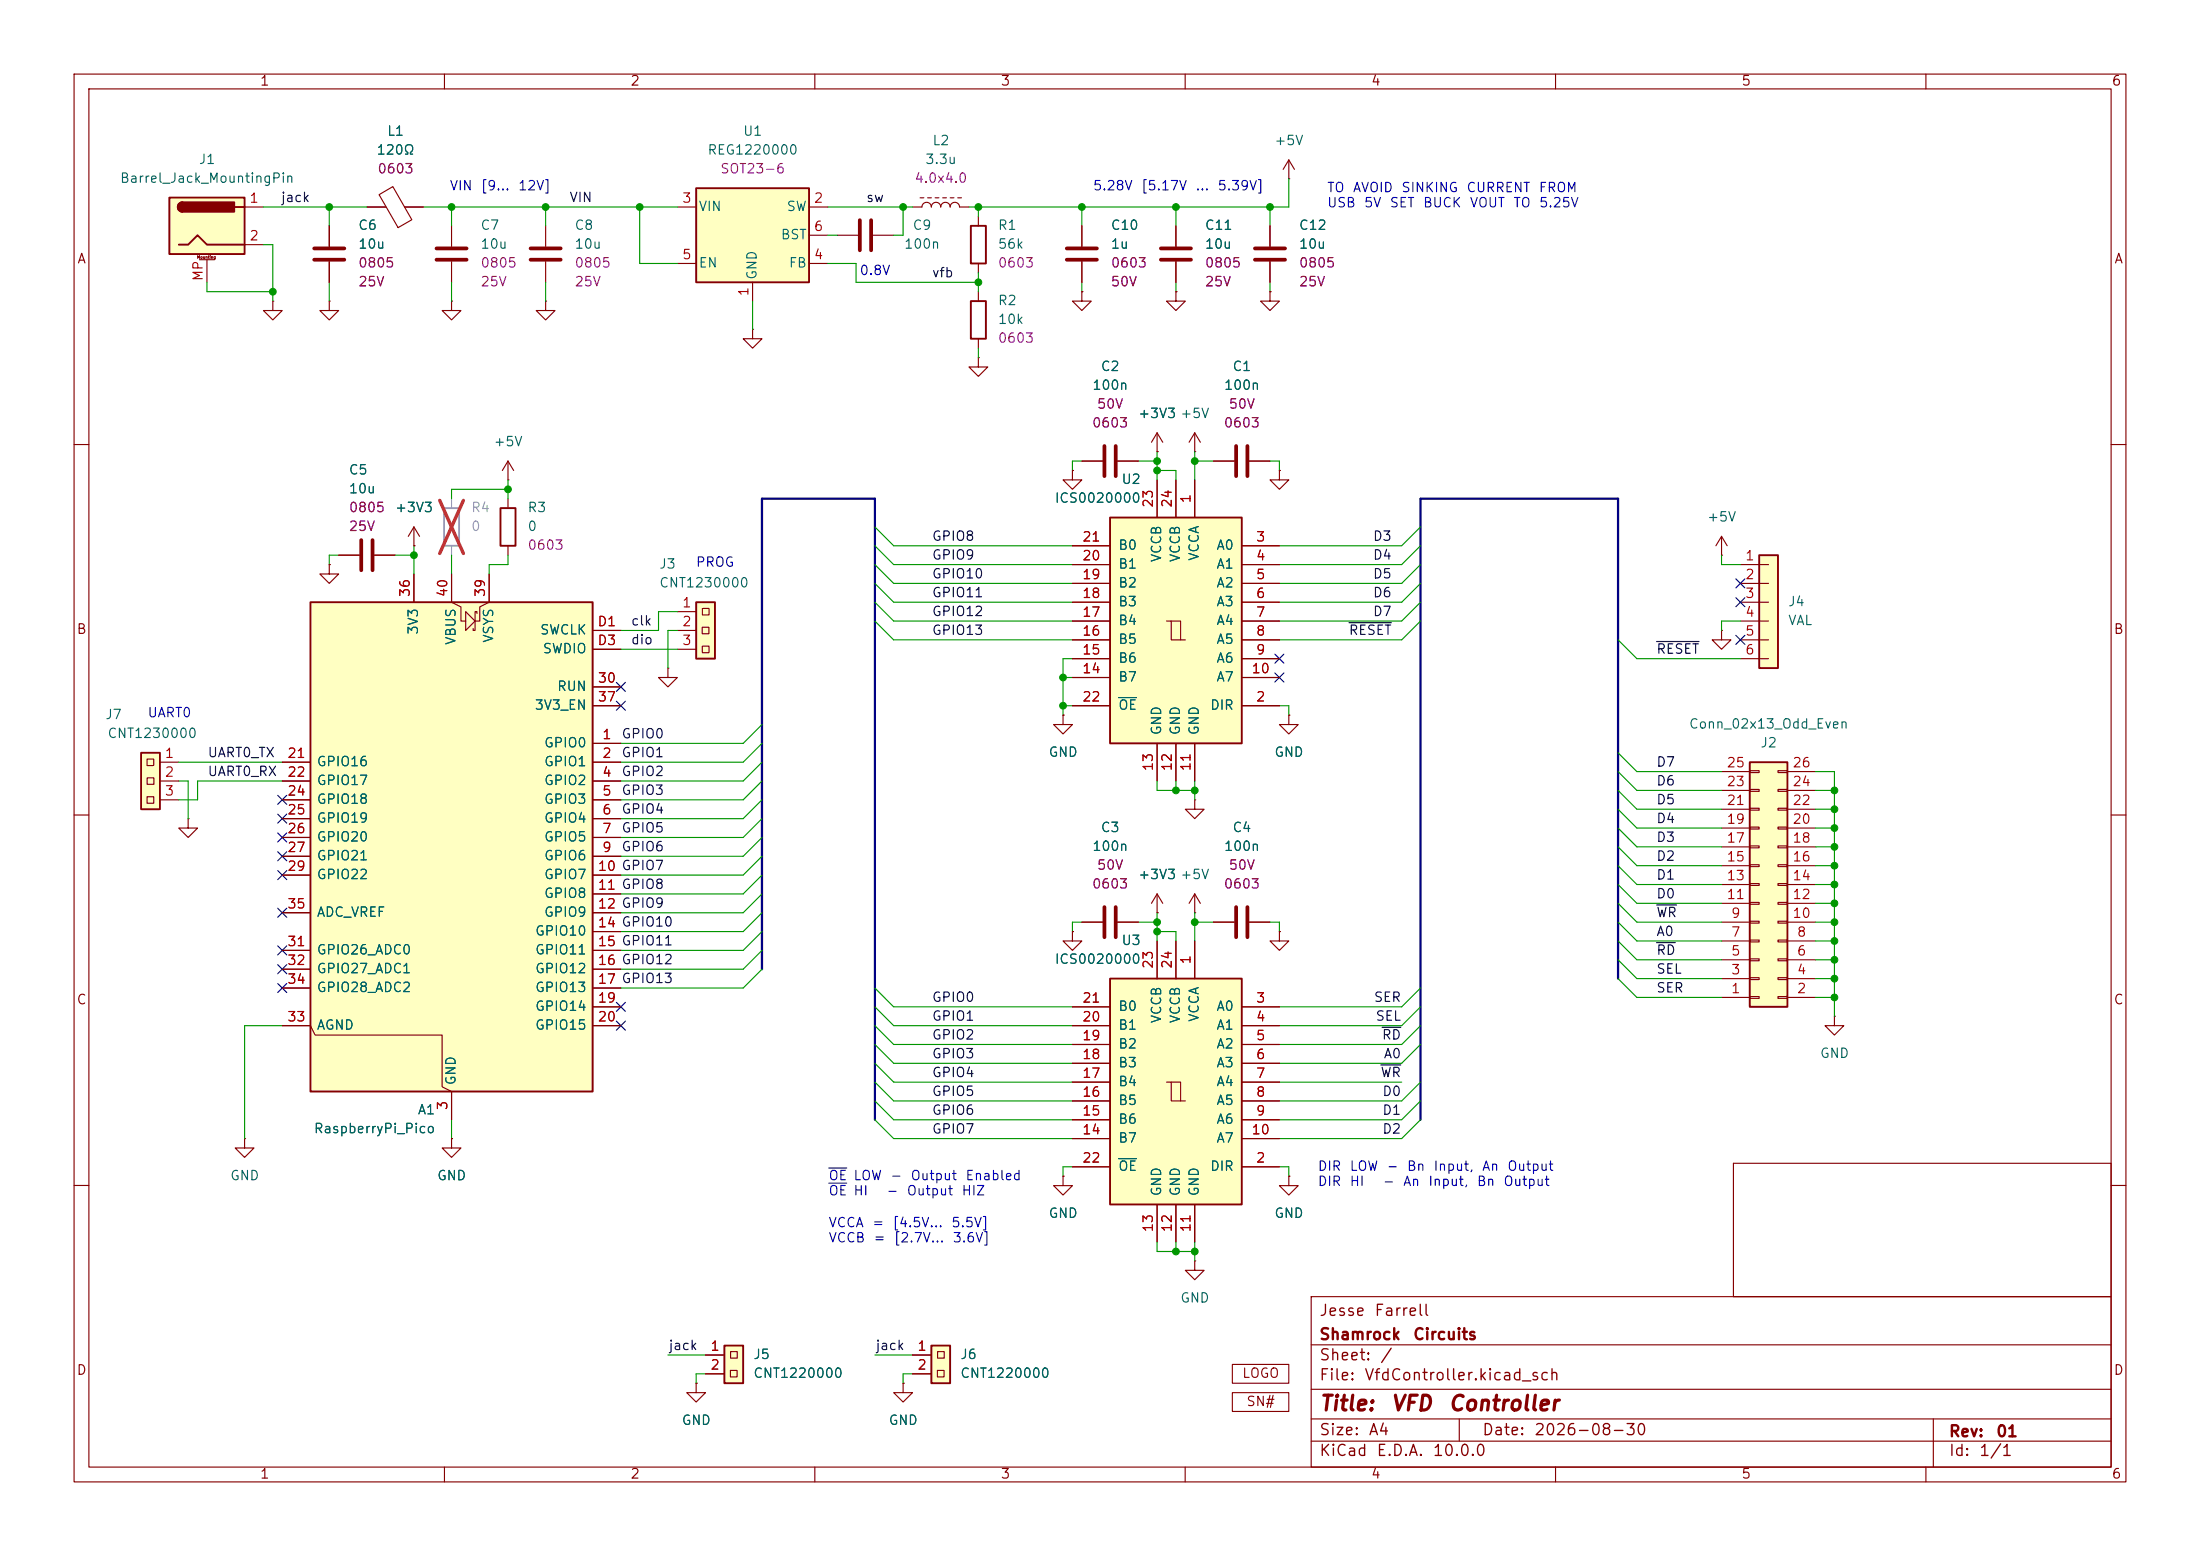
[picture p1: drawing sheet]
<svg xmlns="http://www.w3.org/2000/svg" width="297mm" height="210mm" viewBox="0 0 297 210" stroke-linecap="round" stroke-linejoin="round" font-family="sans-serif">
<g fill="none" stroke="#840000" stroke-width=".15">
<path d="M10 10h277v190h-277zM12 12h273v186h-273zM60 10v2M110 10v2M160 10v2M210 10v2M260 10v2M146 39.4v1.2h1.3l-1.3 1.3-1.2-1.3h1.2M146 39.4h.1M171.4 39.4v1.2h1.3l-1.3 1.3-1.2-1.3h1.2M171.4 39.4h.1M171.4 30.5v2.8"/>
<path d="M171.4 35.3v2.8M10 60h2M144.8 63.5v1.3h1.2l-1.2 1.2-1.3-1.2h1.3M144.8 63.5h.1M285 60h2M10 110h2M285 110h2M163.8 124.5h2.8M168.7 124.5h2.7M234 157h51v18h-51zM10 160h2M161.3 170.2v1.3h1.3l-1.3 1.2-1.3-1.2h1.3"/>
<path d="M161.3 170.2h.1M177 175h108v23h-108zM285 160h2M60 198v2M110 198v2M160 198v2M166.4 184.2h7.6v2.5h-7.6zM166.4 188h7.6v2.5h-7.6zM177 194.5h108M177 191.5h108M177 187.5h108M177 181.5h108"/>
<path d="M197 191.5v3M210 198v2M260 198v2M261 191.5v6.5"/>
</g>
<path d="M169.4 33.5h4.1M169.4 35.1h4.1M166.9 122.4v4.1M168.4 122.4v4.1" fill="none" stroke="#840000" stroke-width=".51"/>
<path d="M149.9 69.9h17.7v30.4h-17.7z" fill="#ffffc2"/>
<g fill="none" stroke="#840000" stroke-width=".15">
<path d="M158.7 39.4v1.2h1.3l-1.3 1.3-1.2-1.3h1.2M158.7 39.4h.1M36.8 40.6v1.3h1.3l-1.3 1.3-1.2-1.3h1.2M36.8 40.6h.1M144.8 73.7h5.1M144.8 76.2h5.1M144.8 78.7h5.1M156.2 64.8v5.1M158.7 64.8v5.1M161.3 64.8v5.1M167.6 73.7h5.1M167.6 76.2h5.1"/>
<path d="M167.6 78.7h5.1M172.7 63.5v1.3h1.3l-1.3 1.2-1.3-1.2h1.3M172.7 63.5h.1M232.4 74.9h.1M232.4 72.4l-.8 1.3M232.4 72.4l.8 1.3M232.4 72.4v2.5M143.5 96.5v1.3h1.3l-1.3 1.3-1.3-1.3h1.3M143.5 96.5h.1M144.8 95.3h5.1M144.8 81.3h5.1M144.8 83.8h5.1"/>
<path d="M144.8 86.4h5.1M144.8 88.9h5.1M144.8 91.4h5.1M157.5 83.8h.6v2.6h1.9M158.1 83.8h1.3v2.6M167.6 95.3h5.1M167.6 81.3h5.1M167.6 83.8h5.1M167.6 86.4h5.1M167.6 88.9h5.1M167.6 91.4h5.1M156.2 100.3v5.1"/>
<path d="M158.7 100.3v5.1M161.3 100.3v5.1"/>
</g>
<path d="M149.9 69.9h17.7v30.4h-17.7z" fill="none" stroke="#840000" stroke-width=".25"/>
<path d="M151 94.1h2.4" fill="none" stroke="#006464" stroke-width=".15"/>
<path d="M237.5 74.9h2.5v15.3h-2.5z" fill="#ffffc2"/>
<path d="M234.9 76.2h3.9M234.9 78.7h3.9M234.9 81.3h3.9M234.9 83.8h3.9M234.9 86.4h3.9M234.9 88.9h3.9M33 153.7v1.2h-1.3l1.3 1.3 1.3-1.3h-1.3M33 153.7h.1M61 153.7v1.2h-1.3l1.3 1.3 1.2-1.3h-1.2M61 153.7h.1" fill="none" stroke="#840000" stroke-width=".15"/>
<path d="M237.5 74.9h2.5v15.3h-2.5z" fill="none" stroke="#840000" stroke-width=".25"/>
<path d="M94 81.3h2.5v7.6h-2.5z" fill="#ffffc2"/>
<path d="M94 81.3h2.5v7.6h-2.5z" fill="none" stroke="#840000" stroke-width=".25"/>
<path d="M146 62.2h2.8M150.9 62.2h2.8M91.4 82.6h2.6M91.4 85.1h2.6M91.4 87.6h2.6M94.8 84.7h.9v.8h-.9zM94.8 87.2h.9v.9h-.9zM94.8 82.1h.9v.9h-.9z" fill="none" stroke="#840000" stroke-width=".15"/>
<path d="M149.1 60.2v4.1M150.6 60.2v4.1" fill="none" stroke="#840000" stroke-width=".51"/>
<path d="M149.9 132.1h17.7v30.5h-17.7z" fill="#ffffc2"/>
<g fill="none" stroke="#840000" stroke-width=".15">
<path d="M44.4 30.5v2.8M44.4 35.3v2.8M113 31.8h2.8M117.9 31.8h2.7M123.2 27.9h1.3a.64 .64 0 0 1 .6-.6 .64 .64 0 0 1 .6 .6 .64 .64 0 0 1 .7-.6 .64 .64 0 0 1 .6 .6 .64 .64 0 0 1 .6-.6 .64 .64 0 0 1 .7 .6 .64 .64 0 0 1 .6-.6 .64 .64 0 0 1 .6 .6h1.3M124.2 26.7h.5M125.2 26.7h.5M126.2 26.7h.6M127.3 26.7h.5M128.3 26.7h.5M129.3 26.7h.5M146 30.5v2.8"/>
<path d="M146 35.3v2.8M158.7 30.5v2.8M158.7 35.3v2.8M156.2 58.4v2.6M156.2 58.4l-.8 1.3M156.2 58.4l.8 1.3M45.7 74.9h2.8M50.5 74.9h2.8M55.9 73.7h.1M55.9 71.1l-.8 1.3M55.9 71.1l.7 1.3M55.9 71.1v2.6"/>
<path d="M156.2 61h.1M163.8 62.2h2.8M168.7 62.2h2.7M25.4 110.5v1.3h-1.3l1.3 1.2 1.3-1.2h-1.3M25.4 110.5h.1M144.8 125.7v1.3h1.2l-1.2 1.3-1.3-1.3h1.3M144.8 125.7h.1M144.8 135.9h5.1M144.8 138.4h5.1M156.2 127v5.1M158.7 127v5.1M161.3 127v5.1"/>
<path d="M167.6 135.9h5.1M167.6 138.4h5.1M144.8 157.5h5.1M144.8 141h5.1M144.8 143.5h5.1M144.8 146.1h5.1M144.8 148.6h5.1M144.8 151.1h5.1M144.8 153.7h5.1M157.5 146.1h.6v2.5h1.9M158.1 146.1h1.3v2.5M167.6 157.5h5.1"/>
<path d="M167.6 141h5.1M167.6 143.5h5.1M167.6 146.1h5.1M167.6 148.6h5.1M167.6 151.1h5.1M167.6 153.7h5.1M156.2 162.6v5M158.7 162.6v5M161.3 162.6v5"/>
</g>
<path d="M149.9 132.1h17.7v30.5h-17.7z" fill="none" stroke="#840000" stroke-width=".25"/>
<path d="M151 156.4h2.4" fill="none" stroke="#006464" stroke-width=".15"/>
<path d="M42.4 33.5h4.1M42.4 35.1h4.1M116.1 29.7v4.1M117.6 29.7v4.1M144 33.5h4.1M144 35.1h4.1M156.7 33.5h4.1M156.7 35.1h4.1M48.8 72.9v4.1M50.3 72.9v4.1M166.9 60.2v4.1M168.4 60.2v4.1" fill="none" stroke="#840000" stroke-width=".51"/>
<path d="M22.9 26.7h10.1v7.6h-10.1z" fill="#ffffc2"/>
<path d="M22.9 26.7h10.1v7.6h-10.1zM24.1 33h1.3l1.3-1.2 1.2 1.2h5.1M24.6 27.3a.64 .64 0 0 0-.6 .6 .64 .64 0 0 0 .6 .7M31.7 27.9h1.3" fill="none" stroke="#840000" stroke-width=".25"/>
<g fill="#840000" stroke="#840000" stroke-width=".25">
<path d="M24.2 27.5l.4-.2v1.3a.63 .63 0 0 1-.5-.4 .63 .63 0 0 1 .1-.7z"/>
<path d="M24.6 27.3h7v1.3h-7z"/>
</g>
<path d="M26.9 35.1h2.1M27.9 35.1v3M33 27.9h2.6M33 33h2.6M161.3 58.4l-.8 1.3M161.3 58.4l.8 1.3M161.3 58.4v2.6M161.3 61h.1" fill="none" stroke="#840000" stroke-width=".15"/>
<path d="M125.7 181.6h2.6v5.1h-2.6z" fill="#ffffc2"/>
<path d="M67.6 68.6h2v5.1h-2zM125.7 181.6h2.6v5.1h-2.6z" fill="none" stroke="#840000" stroke-width=".25"/>
<g fill="none" stroke="#840000" stroke-width=".15">
<path d="M61 30.5v2.8M61 35.3v2.8M73.7 30.5v2.8M73.7 35.3v2.8M44.4 40.6v1.3h1.3l-1.3 1.3-1.2-1.3h1.2M44.4 40.6h.1M61 40.6v1.3h1.2l-1.2 1.3-1.3-1.3h1.3M61 40.6h.1M73.7 40.6v1.3h1.2l-1.2 1.3-1.3-1.3h1.3M73.7 40.6h.1M68.6 67.3v1.3M68.6 73.7v1.2"/>
<path d="M90.2 90.2v1.2h-1.3l1.3 1.3 1.2-1.3h-1.2M90.2 90.2h.1M232.4 85.1v1.3h-1.3l1.3 1.2 1.3-1.2h-1.3M232.4 85.1h.1M123.2 182.9h2.5M123.2 185.4h2.5M126.5 185h.9v.8h-.9zM126.6 182.4h.9v.9h-.9z"/>
</g>
<path d="M58.9 33.5h4.1M58.9 35.1h4.1M71.6 33.5h4.1M71.6 35.1h4.1" fill="none" stroke="#840000" stroke-width=".51"/>
<path d="M59.9 68.6h2.1v5.1h-2.1z" fill="none" stroke="#a1a1a1" stroke-width=".25"/>
<path d="M61 67.3v1.3M61 73.7v1.2" fill="none" stroke="#a1a1a1" stroke-width=".15"/>
<path d="M59.4 67.5l3.2 7.2M62.6 67.5l-3.2 7.2" fill="none" stroke="#e12e31" stroke-width=".46"/>
<path d="M236.2 102.9h5.1v33h-5.1z" fill="#ffffc2"/>
<path d="M236.2 102.9h5.1v33h-5.1z" fill="none" stroke="#840000" stroke-width=".25"/>
<g fill="none" stroke="#840000" stroke-width=".15">
<path d="M49.5 27.9h2.6M51.2 26.3l1.8-1.1 2.6 4.5-1.9 1zM54.6 27.9h2.5M68.6 64.8h.1M68.6 62.2l-.8 1.3M68.6 62.2l.7 1.3M68.6 62.2v2.6M232.4 119.4h3.8M232.4 116.8h3.8M232.4 114.3h3.8M232.4 111.8h3.8M232.4 109.2h3.8"/>
<path d="M232.4 106.7h3.8M232.4 104.1h3.8M236.2 119.3h1.3v.2h-1.3zM236.2 116.7h1.3v.3h-1.3zM236.2 114.2h1.3v.2h-1.3zM236.2 111.6h1.3v.3h-1.3zM236.2 109.1h1.3v.2h-1.3zM236.2 106.6h1.3v.2h-1.3zM236.2 104h1.3v.3h-1.3zM240 119.3h1.3v.2h-1.3zM240 116.7h1.3v.3h-1.3zM240 114.2h1.3v.2h-1.3z"/>
<path d="M240 111.6h1.3v.3h-1.3zM240 109.1h1.3v.2h-1.3zM240 106.6h1.3v.2h-1.3zM240 104h1.3v.3h-1.3zM241.3 119.4h3.8M241.3 116.8h3.8M241.3 114.3h3.8M241.3 111.8h3.8M241.3 109.2h3.8M241.3 106.7h3.8M241.3 104.1h3.8M232.4 134.6h3.8"/>
<path d="M232.4 132.1h3.8M232.4 129.5h3.8M232.4 127h3.8M232.4 124.5h3.8M232.4 121.9h3.8M236.2 134.5h1.3v.2h-1.3zM236.2 132h1.3v.2h-1.3zM236.2 129.4h1.3v.3h-1.3zM236.2 126.9h1.3v.2h-1.3zM236.2 124.3h1.3v.3h-1.3zM236.2 121.8h1.3v.2h-1.3zM240 134.5h1.3v.2h-1.3z"/>
<path d="M240 132h1.3v.2h-1.3zM240 129.4h1.3v.3h-1.3zM240 126.9h1.3v.2h-1.3zM240 124.3h1.3v.3h-1.3zM240 121.8h1.3v.2h-1.3zM241.3 134.6h3.8M241.3 132.1h3.8M241.3 129.5h3.8M241.3 127h3.8M241.3 124.5h3.8M241.3 121.9h3.8M247.6 137.2v1.2h-1.2l1.2 1.3 1.3-1.3h-1.3"/>
<path d="M247.6 137.2h.1"/>
</g>
<path d="M94 25.4h15.2v12.7h-15.2z" fill="#ffffc2"/>
<path d="M94 25.4h15.2v12.7h-15.2z" fill="none" stroke="#840000" stroke-width=".25"/>
<path d="M91.4 27.9h2.6M91.4 35.6h2.6M101.6 38.1v2.5M109.2 27.9h2.6M109.2 35.6h2.6M109.2 31.8h2.6M44.4 76.2v1.3h1.3l-1.3 1.2-1.2-1.2h1.2M44.4 76.2h.1M94 186.7v1.3h1.2l-1.2 1.2-1.3-1.2h1.3M94 186.7h.1" fill="none" stroke="#840000" stroke-width=".15"/>
<path d="M41.9 81.3h38.1v66h-38.1z" fill="#ffffc2"/>
<path d="M41.9 81.3h38.1v66h-38.1z" fill="none" stroke="#840000" stroke-width=".25"/>
<g fill="none" stroke="#840000" stroke-width=".15">
<path d="M101.6 44.5v1.2h1.3l-1.3 1.3-1.3-1.3h1.3M101.6 44.5h.1M55.9 77.5v3.8M61 77.5v3.8l1.2 .6v1.9h.7M66 77.5v3.8l-1.2 .6v1.9h-.7M62.9 82.6l1.2 1.2-1.2 1.3zM64.4 82.8v-.2h-.3v2.5h-.2v-.3M80 92.7h3.8M80 95.3h3.8M80 85.1h3.8M80 87.6h3.8M38.1 102.9h3.8"/>
<path d="M38.1 105.4h3.8M38.1 108h3.8M38.1 110.5h3.8M38.1 113h3.8M38.1 115.6h3.8M38.1 118.1h3.8M80 100.3h3.8M80 102.9h3.8M80 105.4h3.8M80 108h3.8M80 110.5h3.8M80 113h3.8"/>
<path d="M80 115.6h3.8M80 118.1h3.8M38.1 138.4h3.8l.6 1.3h17.2v7l1.3 .6v3.8M38.1 123.2h3.8M38.1 128.3h3.8M38.1 130.8h3.8M38.1 133.4h3.8M80 120.7h3.8M80 123.2h3.8M80 125.7h3.8M80 128.3h3.8M80 130.8h3.8"/>
<path d="M80 133.4h3.8M80 135.9h3.8M80 138.4h3.8M121.9 186.7v1.3h1.3l-1.3 1.2-1.3-1.2h1.3M121.9 186.7h.1"/>
</g>
<path d="M97.8 181.6h2.5v5.1h-2.5z" fill="#ffffc2"/>
<path d="M131.1 30.5h2v5.1h-2zM131.1 40.6h2v5.1h-2zM97.8 181.6h2.5v5.1h-2.5z" fill="none" stroke="#840000" stroke-width=".25"/>
<g fill="none" stroke="#840000" stroke-width=".15">
<path d="M132.1 29.2v1.3M132.1 35.6v1.2M132.1 39.4v1.2M174 24.1h.1M174 21.6l-.8 1.3M174 21.6l.8 1.3M174 21.6v2.5M132.1 48.3v1.2h1.2l-1.2 1.3-1.3-1.3h1.3M132.1 48.3h.1M132.1 45.7v1.3M143.5 158.8v1.2h1.3l-1.3 1.3-1.3-1.3h1.3M143.5 158.8h.1"/>
<path d="M95.2 182.9h2.6M95.2 185.4h2.6M98.6 185h.9v.8h-.9zM98.6 182.4h.9v.9h-.9z"/>
</g>
<path d="M19 101.6h2.6v7.6h-2.6z" fill="#ffffc2"/>
<path d="M19 101.6h2.6v7.6h-2.6z" fill="none" stroke="#840000" stroke-width=".25"/>
<g fill="none" stroke="#840000" stroke-width=".15">
<path d="M44.4 30.5v2.8M44.4 35.3v2.8M49.5 27.9h2.6M54.6 27.9h2.5M146 39.4h.1M146 30.5v2.8M146 35.3v2.8M158.7 39.4h.1M158.7 30.5v2.8M158.7 35.3v2.8M171.4 39.4h.1M171.4 30.5v2.8"/>
<path d="M171.4 35.3v2.8M44.4 76.2h.1M45.7 74.9h2.8M50.5 74.9h2.8M55.9 73.7h.1M55.9 77.5v3.8M61 77.5v3.8M66 77.5v3.8M144.8 63.5h.1M144.8 73.7h5.1M144.8 76.2h5.1M144.8 78.7h5.1"/>
<path d="M146 62.2h2.8M150.9 62.2h2.8M156.2 61h.1M156.2 64.8v5.1M158.7 64.8v5.1M161.3 64.8v5.1M163.8 62.2h2.8M167.6 73.7h5.1M167.6 76.2h5.1M167.6 78.7h5.1M168.7 62.2h2.7M172.7 63.5h.1"/>
<path d="M80 92.7h3.8M80 95.3h3.8M80 85.1h3.8M80 87.6h3.8M143.5 96.5h.1M144.8 95.3h5.1M144.8 81.3h5.1M144.8 83.8h5.1M144.8 86.4h5.1M144.8 88.9h5.1M144.8 91.4h5.1M167.6 95.3h5.1"/>
<path d="M167.6 81.3h5.1M167.6 83.8h5.1M167.6 86.4h5.1M167.6 88.9h5.1M167.6 91.4h5.1M174 96.5v1.3h1.3l-1.3 1.3-1.3-1.3h1.3M174 96.5h.1M19.8 102.4h1v.9h-1zM19.9 107.5h.9v.9h-.9zM19.9 105h.9v.9h-.9zM21.6 102.9h2.5M21.6 105.4h2.5"/>
<path d="M21.6 108h2.5M38.1 102.9h3.8M38.1 105.4h3.8M38.1 108h3.8M38.1 110.5h3.8M38.1 113h3.8M38.1 115.6h3.8M38.1 118.1h3.8M80 102.9h3.8M80 105.4h3.8M80 108h3.8M80 100.3h3.8"/>
<path d="M80 110.5h3.8M80 113h3.8M80 115.6h3.8M80 118.1h3.8M156.2 100.3v5.1M158.7 100.3v5.1M161.3 108v1.2h1.3l-1.3 1.3-1.3-1.3h1.3M161.3 108h.1M161.3 100.3v5.1M38.1 138.4h3.8M38.1 123.2h3.8M38.1 128.3h3.8"/>
<path d="M38.1 130.8h3.8M38.1 133.4h3.8M80 135.9h3.8M80 138.4h3.8M80 120.7h3.8M80 123.2h3.8M80 125.7h3.8M80 128.3h3.8M80 130.8h3.8M80 133.4h3.8M144.8 125.7h.1M144.8 135.9h5.1"/>
<path d="M144.8 138.4h5.1M146 124.5h2.8M150.9 124.5h2.8M156.2 123.2h.1M156.2 120.7l-.8 1.2M156.2 120.7l.8 1.2M156.2 120.7v2.5M156.2 127v5.1M158.7 127v5.1M161.3 123.2h.1M161.3 120.7l-.8 1.2M161.3 120.7l.8 1.2"/>
<path d="M161.3 120.7v2.5M161.3 127v5.1M163.8 124.5h2.8M167.6 135.9h5.1M167.6 138.4h5.1M168.7 124.5h2.7M172.7 125.7v1.3h1.3l-1.3 1.3-1.3-1.3h1.3M172.7 125.7h.1M61 153.7h.1M61 147.3v3.8M143.5 158.8h.1M144.8 157.5h5.1"/>
<path d="M144.8 141h5.1M144.8 143.5h5.1M144.8 146.1h5.1M144.8 148.6h5.1M144.8 151.1h5.1M144.8 153.7h5.1M167.6 157.5h5.1M167.6 141h5.1M167.6 143.5h5.1M167.6 146.1h5.1M167.6 148.6h5.1M167.6 151.1h5.1"/>
<path d="M167.6 153.7h5.1M174 158.8v1.2h1.3l-1.3 1.3-1.3-1.3h1.3M174 158.8h.1M156.2 162.6v5M158.7 162.6v5M161.3 162.6v5M94 186.7h.1M95.2 182.9h2.6M95.2 185.4h2.6M121.9 186.7h.1M123.2 182.9h2.5M123.2 185.4h2.5"/>
</g>
<path d="M149.1 122.4v4.1M150.6 122.4v4.1" fill="none" stroke="#840000" stroke-width=".51"/>
<path d="M182.1 84h5.7M223.6 86.6h5.8M186.6 138.7h2.5M223.6 122.1h2.7M223.6 127.2h2.6M186.4 143.7h2.7" fill="none" stroke="#0f0f0f" stroke-width=".16"/>
<path d="M102.9 130.8v-63.5h15.2v83.8M218.4 132.1v-64.8h-26.6v83.8" fill="none" stroke="#000084" stroke-width=".3"/>
<g fill="none" stroke="#009600" stroke-width=".15">
<path d="M27.9 38.1v1.3h8.9M35.6 33h1.2v7.6M35.6 27.9h13.9M44.4 27.9v2.6M44.4 38.1v2.5M57.1 27.9h34.3M61 27.9v2.6M61 38.1v2.5M73.7 27.9v2.6M73.7 38.1v2.5M86.4 27.9v7.7h5M111.8 27.9h11.4"/>
<path d="M111.8 35.6h3.8v2.5h16.5M111.8 31.8h1.2M121.9 27.9v3.9h-1.3M132.1 27.9v1.3M132.1 36.8v2.6M146 27.9v2.6M146 38.1v1.3M158.7 27.9v2.6M158.7 38.1v1.3M171.4 27.9v2.6M171.4 38.1v1.3M174 24.1v3.8h-43.2"/>
<path d="M101.6 40.6v3.9M132.1 47v1.3M45.7 74.9h-1.3v1.3M53.3 74.9h2.6M55.9 73.7v3.8M61 74.9v2.6M68.6 64.8v2.5M68.6 74.9v1.3h-2.6v1.3M68.6 66h-7.6v1.3M118.1 73.7l2.5 2.5h24.2M118.1 76.2l2.5 2.5h24.2M118.1 78.7l2.5 2.6h24.2"/>
<path d="M118.1 71.1l2.5 2.6h24.2M146 62.2h-1.2v1.3M153.7 62.2h2.5M156.2 61v3.8M156.2 63.5h2.5v1.3M161.3 62.2h2.5M161.3 61v3.8M171.4 62.2h1.3v1.3M191.8 73.7l-2.6 2.5h-16.5M191.8 76.2l-2.6 2.5h-16.5M191.8 78.7l-2.6 2.6h-16.5M191.8 71.1l-2.6 2.6h-16.5"/>
<path d="M232.4 74.9v1.3h2.5M83.8 87.6h7.6M91.4 85.1h-1.2v5.1M91.4 82.6h-2.5v2.5h-5.1M102.9 97.8l-2.6 2.5h-16.5M118.1 83.8l2.5 2.6h24.2M118.1 81.3l2.5 2.5h24.2M143.5 91.4h1.3M143.5 95.3h1.3M144.8 88.9h-1.3v7.6M172.7 95.3h1.3v1.2M191.8 83.8l-2.6 2.6h-16.5"/>
<path d="M191.8 81.3l-2.6 2.5h-16.5M218.4 86.4l2.6 2.5h13.9M234.9 83.8h-2.5v1.3M24.1 102.9h14M24.1 105.4h1.3v5.1M38.1 105.4h-11.4v2.6h-2.6M102.9 100.3l-2.6 2.6h-16.5M102.9 102.9l-2.6 2.5h-16.5M102.9 105.4l-2.6 2.6h-16.5M102.9 113l-2.6 2.6h-16.5M102.9 110.5l-2.6 2.5h-16.5M102.9 108l-2.6 2.5h-16.5"/>
<path d="M102.9 118.1l-2.6 2.6h-16.5M102.9 115.6l-2.6 2.5h-16.5M156.2 105.4v1.3h5.1M158.7 105.4v1.3M161.3 105.4v2.6M218.4 111.8l2.6 2.5h11.4M218.4 114.3l2.6 2.5h11.4M218.4 116.8l2.6 2.6h11.4M218.4 119.4l2.6 2.5h11.4M218.4 104.1l2.6 2.6h11.4M218.4 106.7l2.6 2.5h11.4M218.4 109.2l2.6 2.6h11.4"/>
<path d="M218.4 101.6l2.6 2.5h11.4M245.1 114.3h2.5M245.1 116.8h2.5M245.1 104.1h2.5v33.1M245.1 119.4h2.5M245.1 106.7h2.5M245.1 109.2h2.5M245.1 111.8h2.5M38.1 138.4h-5.1v15.3M102.9 125.7l-2.6 2.6h-16.5M102.9 130.8l-2.6 2.6h-16.5M102.9 128.3l-2.6 2.5h-16.5"/>
<path d="M102.9 120.7l-2.6 2.5h-16.5M102.9 123.2l-2.6 2.5h-16.5M118.1 135.9l2.5 2.5h24.2M118.1 138.4l2.5 2.6h24.2M118.1 133.4l2.5 2.5h24.2M146 124.5h-1.2v1.2M153.7 124.5h2.5M156.2 125.7h2.5v1.3M156.2 123.2v3.8M161.3 123.2v3.8M161.3 124.5h2.5M171.4 124.5h1.3v1.2"/>
<path d="M191.8 135.9l-2.6 2.5h-16.5M191.8 138.4l-2.6 2.6h-16.5M191.8 133.4l-2.6 2.5h-16.5M218.4 121.9l2.6 2.6h11.4M218.4 129.5l2.6 2.6h11.4M218.4 127l2.6 2.5h11.4M218.4 124.5l2.6 2.5h11.4M218.4 132.1l2.6 2.5h11.4M245.1 124.5h2.5M245.1 121.9h2.5M245.1 132.1h2.5M245.1 129.5h2.5"/>
<path d="M245.1 127h2.5M245.1 134.6h2.5M61 151.1v2.6M118.1 146.1l2.5 2.5h24.2M118.1 148.6l2.5 2.5h24.2M118.1 151.1l2.5 2.6h24.2M118.1 143.5l2.5 2.6h24.2M118.1 141l2.5 2.5h24.2M144.8 157.5h-1.3v1.3M172.7 157.5h1.3v1.3M172.7 146.1h16.5M191.8 146.1l-2.6 2.5h-16.5"/>
<path d="M191.8 148.6l-2.6 2.5h-16.5M191.8 151.1l-2.6 2.6h-16.5M191.8 141l-2.6 2.5h-16.5M156.2 167.6v1.3h5.1M158.7 167.6v1.3M161.3 167.6v2.6M90.2 182.9h5M95.2 185.4h-1.2v1.3M118.1 182.9h5.1M123.2 185.4h-1.3v1.3"/>
</g>
<g fill="none" stroke="#000084" stroke-width=".15">
<path d="M234.3 78.1l1.3 1.2M235.6 78.1l-1.3 1.2M83.2 92.1l1.2 1.2M83.2 94.6l1.2 1.3M84.4 92.1l-1.2 1.2M84.4 94.6l-1.2 1.3M172.1 90.8l1.2 1.2M172.1 88.3l1.2 1.2M173.3 90.8l-1.2 1.2M173.3 88.3l-1.2 1.2M234.3 85.8l1.3 1.2M234.3 80.7l1.3 1.2"/>
<path d="M235.6 85.8l-1.3 1.2M235.6 80.7l-1.3 1.2M37.5 112.4l1.2 1.2M37.5 115l1.2 1.2M37.5 109.9l1.2 1.2M37.5 117.5l1.2 1.2M37.5 107.3l1.2 1.3M38.7 112.4l-1.2 1.2M38.7 115l-1.2 1.2M38.7 109.9l-1.2 1.2M38.7 117.5l-1.2 1.2M38.7 107.3l-1.2 1.3"/>
<path d="M37.5 122.6l1.2 1.2M37.5 132.7l1.2 1.3M37.5 127.7l1.2 1.2M37.5 130.2l1.2 1.2M38.7 122.6l-1.2 1.2M38.7 132.7l-1.2 1.3M38.7 127.7l-1.2 1.2M38.7 130.2l-1.2 1.2M83.2 137.8l1.2 1.2M83.2 135.3l1.2 1.2M84.4 137.8l-1.2 1.2M84.4 135.3l-1.2 1.2"/>
</g>
<path d="M111.9 157.6h2.4M111.9 159.7h2.4" fill="none" stroke="#0000c2" stroke-width=".15"/>
<path d="M151 94.1h2.4M151 156.4h2.4" fill="none" stroke="#006464" stroke-width=".15"/>
<g fill="#009600" stroke="#009600" stroke-width=".14">
<circle cx="161.3" cy="168.9" r=".46"/>
<circle cx="158.7" cy="168.9" r=".46"/>
<circle cx="156.2" cy="125.7" r=".46"/>
<circle cx="156.2" cy="124.5" r=".46"/>
<circle cx="161.3" cy="124.5" r=".46"/>
<circle cx="73.7" cy="27.9" r=".46"/>
<circle cx="61" cy="27.9" r=".46"/>
<circle cx="44.4" cy="27.9" r=".46"/>
<circle cx="68.6" cy="66" r=".46"/>
<circle cx="55.9" cy="74.9" r=".46"/>
<circle cx="36.8" cy="39.4" r=".46"/>
<circle cx="86.4" cy="27.9" r=".46"/>
<circle cx="121.9" cy="27.9" r=".46"/>
<circle cx="132.1" cy="38.1" r=".46"/>
<circle cx="132.1" cy="27.9" r=".46"/>
<circle cx="156.2" cy="62.2" r=".46"/>
<circle cx="156.2" cy="63.5" r=".46"/>
<circle cx="161.3" cy="62.2" r=".46"/>
<circle cx="146" cy="27.9" r=".46"/>
<circle cx="158.7" cy="27.9" r=".46"/>
<circle cx="171.4" cy="27.9" r=".46"/>
<circle cx="247.6" cy="114.3" r=".46"/>
<circle cx="247.6" cy="116.8" r=".46"/>
<circle cx="247.6" cy="124.5" r=".46"/>
<circle cx="247.6" cy="119.4" r=".46"/>
<circle cx="247.6" cy="121.9" r=".46"/>
<circle cx="247.6" cy="132.1" r=".46"/>
<circle cx="247.6" cy="127" r=".46"/>
<circle cx="247.6" cy="129.5" r=".46"/>
<circle cx="247.6" cy="111.8" r=".46"/>
<circle cx="247.6" cy="134.6" r=".46"/>
<circle cx="247.6" cy="106.7" r=".46"/>
<circle cx="247.6" cy="109.2" r=".46"/>
<circle cx="143.5" cy="95.3" r=".46"/>
<circle cx="143.5" cy="91.4" r=".46"/>
<circle cx="161.3" cy="106.7" r=".46"/>
<circle cx="158.7" cy="106.7" r=".46"/>
</g>
<g font-size="2" fill="#840000">
<text x="178" y="190.9">Title:</text>
<text x="187.7" y="190.9">VFD</text>
<text x="195.4" y="190.9">Controller</text>
</g>
<g font-size="1.5" fill="#840000">
<text x="178" y="178">Jesse</text>
<text x="185.4" y="178">Farrell</text>
<text x="178" y="184">Sheet:</text>
<text x="178" y="181.2">Shamrock</text>
<text x="186.2" y="184">/</text>
<text x="190.7" y="181.2">Circuits</text>
<text x="178" y="186.7">File:</text>
<text x="184.1" y="186.7">VfdController.kicad_sch</text>
<text x="178" y="196.9">KiCad</text>
<text x="178" y="194.1">Size:</text>
<text x="184.7" y="194.1">A4</text>
<text x="185.7" y="196.9">E.D.A.</text>
<text x="193.3" y="196.9">10.0.0</text>
<text x="200" y="194.1">Date:</text>
<text x="207" y="194.1">2026-08-30</text>
<text x="263" y="194.3">Rev:</text>
<text x="263" y="196.9">Id:</text>
<text x="267.1" y="196.9">1/1</text>
<text x="269.4" y="194.3">01</text>
</g>
<g font-size="1.3" fill="#840000">
<text x="35" y="11.9">1</text>
<text x="85" y="11.9">2</text>
<text x="135" y="11.9">3</text>
<text x="185" y="11.9">4</text>
<text x="235" y="11.9">5</text>
<text x="285" y="11.9">6</text>
<text x="10.3" y="35.9">A</text>
<text x="285.3" y="35.9">A</text>
<text x="10.3" y="85.9">B</text>
<text x="285.3" y="85.9">B</text>
<text x="10.3" y="135.9">C</text>
<text x="285.3" y="135.9">C</text>
<text x="10.3" y="185.9">D</text>
<text x="285.3" y="185.9">D</text>
<text x="167.6" y="186.3">LOGO</text>
<text x="168.2" y="190.1">SN#</text>
<text x="35" y="199.9">1</text>
<text x="85" y="199.9">2</text>
<text x="135" y="199.9">3</text>
<text x="185" y="199.9">4</text>
<text x="235" y="199.9">5</text>
<text x="285" y="199.9">6</text>
</g>
<g font-size="1.3" fill="#006464">
<text x="26.7" y="22.5">J1</text>
<text x="50.7" y="21.2">120Ω</text>
<text x="52.2" y="18.6">L1</text>
<text x="95.4" y="21.2">REG1220000</text>
<text x="100.2" y="18.6">U1</text>
<text x="124.8" y="22.5">3.3u</text>
<text x="125.8" y="19.9">L2</text>
<text x="172" y="19.9">+5V</text>
<text x="16.1" y="25">Barrel_Jack_MountingPin</text>
<text x="94.2" y="28.8">VIN</text>
<text x="106.1" y="28.8">SW</text>
<text x="48.3" y="31.3">C6</text>
<text x="48.3" y="33.9">10u</text>
<text x="64.8" y="31.3">C7</text>
<text x="64.8" y="33.9">10u</text>
<text x="77.5" y="31.3">C8</text>
<text x="77.5" y="33.9">10u</text>
<text x="105.3" y="32.6">BST</text>
<text x="122" y="33.9">100n</text>
<text x="123.1" y="31.3">C9</text>
<text x="134.6" y="31.3">R1</text>
<text x="134.6" y="33.9">56k</text>
<text x="149.9" y="33.9">1u</text>
<text x="149.9" y="31.3">C10</text>
<text x="162.6" y="31.3">C11</text>
<text x="162.6" y="33.9">10u</text>
<text x="175.3" y="31.3">C12</text>
<text x="175.3" y="33.9">10u</text>
<text x="94.2" y="36.4">EN</text>
<text x="102.5" y="37.8" transform="rotate(-90 102.5 37.8)">GND</text>
<text x="106.4" y="36.4">FB</text>
<text x="134.6" y="41.5">R2</text>
<text x="134.6" y="44">10k</text>
<text x="147.4" y="52.9">100n</text>
<text x="148.5" y="50.4">C2</text>
<text x="165.1" y="52.9">100n</text>
<text x="166.3" y="50.4">C1</text>
<text x="153.6" y="56.7">+3V3 +5V</text>
<text x="153.6" y="56.7">+3V3</text>
<text x="47" y="64.4">C5</text>
<text x="66.5" y="60.6">+5V</text>
<text x="151.3" y="65.6">U2</text>
<text x="47" y="66.9">10u</text>
<text x="53.2" y="69.4">+3V3</text>
<text x="71.1" y="69.4">R3</text>
<text x="71.1" y="72">0</text>
<text x="142.3" y="68.2">ICS0020000</text>
<text x="230.4" y="70.7">+5V</text>
<text x="88.9" y="77.1">J3</text>
<text x="150.9" y="77.1">B1</text>
<text x="150.9" y="74.5">B0</text>
<text x="157.1" y="76" transform="rotate(-90 157.1 76)">VCCB</text>
<text x="159.6" y="76" transform="rotate(-90 159.6 76)">VCCB</text>
<text x="162.2" y="75.8" transform="rotate(-90 162.2 75.8)">VCCA</text>
<text x="164.1" y="74.5">A0</text>
<text x="164.1" y="77.1">A1</text>
<text x="88.9" y="79.6">CNT1230000</text>
<text x="150.9" y="82.1">B3</text>
<text x="150.9" y="79.6">B2</text>
<text x="164.1" y="79.6">A2</text>
<text x="164.1" y="82.1">A3</text>
<text x="241.3" y="82.1">J4</text>
<text x="56.7" y="85.8" transform="rotate(-90 56.7 85.8)">3V3</text>
<text x="61.8" y="87.1" transform="rotate(-90 61.8 87.1)">VBUS</text>
<text x="66.9" y="86.8" transform="rotate(-90 66.9 86.8)">VSYS</text>
<text x="72.8" y="86">SWCLK</text>
<text x="73.2" y="88.5">SWDIO</text>
<text x="150.9" y="89.8">B6</text>
<text x="150.9" y="87.2">B5</text>
<text x="150.9" y="84.7">B4</text>
<text x="164.1" y="84.7">A4</text>
<text x="164.1" y="87.2">A5</text>
<text x="164.1" y="89.8">A6</text>
<text x="241.3" y="84.7">VAL</text>
<text x="75.1" y="93.6">RUN</text>
<text x="150.9" y="92.3">B7</text>
<text x="164.1" y="92.3">A7</text>
<text x="14.1" y="97.4">J7</text>
<text x="14.4" y="99.9">CNT1230000</text>
<text x="72.1" y="96.1">3V3_EN</text>
<text x="73.4" y="101.2">GPIO0</text>
<text x="150.9" y="96.1">OE</text>
<text x="157.1" y="99.3" transform="rotate(-90 157.1 99.3)">GND</text>
<text x="159.6" y="99.3" transform="rotate(-90 159.6 99.3)">GND</text>
<text x="162.2" y="99.3" transform="rotate(-90 162.2 99.3)">GND</text>
<text x="163.3" y="96.1">DIR</text>
<text x="227.9" y="98.7">Conn_02x13_Odd_Even</text>
<text x="237.6" y="101.2">J2</text>
<text x="42.7" y="103.7">GPIO16</text>
<text x="42.7" y="106.3">GPIO17</text>
<text x="73.4" y="103.7">GPIO1</text>
<text x="73.4" y="106.3">GPIO2</text>
<text x="141.5" y="102.5">GND</text>
<text x="172" y="102.5">GND</text>
<text x="42.7" y="108.8">GPIO18</text>
<text x="42.7" y="111.4">GPIO19</text>
<text x="42.7" y="113.9">GPIO20</text>
<text x="73.4" y="108.8">GPIO3</text>
<text x="73.4" y="111.4">GPIO4</text>
<text x="73.4" y="113.9">GPIO5</text>
<text x="148.5" y="112.6">C3</text>
<text x="166.3" y="112.6">C4</text>
<text x="42.7" y="116.4">GPIO21</text>
<text x="42.7" y="119">GPIO22</text>
<text x="73.4" y="116.4">GPIO6</text>
<text x="73.4" y="119">GPIO7</text>
<text x="147.4" y="115.2">100n</text>
<text x="153.6" y="119">+3V3 +5V</text>
<text x="153.6" y="119">+3V3</text>
<text x="165.1" y="115.2">100n</text>
<text x="42.7" y="124.1">ADC_VREF</text>
<text x="73.4" y="121.5">GPIO8</text>
<text x="73.4" y="124.1">GPIO9</text>
<text x="42.7" y="129.1">GPIO26_ADC0</text>
<text x="42.7" y="131.7">GPIO27_ADC1</text>
<text x="72.2" y="126.6">GPIO10</text>
<text x="72.2" y="129.1">GPIO11</text>
<text x="72.2" y="131.7">GPIO12</text>
<text x="142.3" y="130.4">ICS0020000</text>
<text x="151.3" y="127.9">U3</text>
<text x="42.7" y="134.2">GPIO28_ADC2</text>
<text x="72.2" y="134.2">GPIO13</text>
<text x="72.2" y="136.8">GPIO14</text>
<text x="150.9" y="136.8">B0</text>
<text x="164.1" y="136.8">A0</text>
<text x="42.7" y="139.3">AGND</text>
<text x="72.2" y="139.3">GPIO15</text>
<text x="150.9" y="141.8">B2</text>
<text x="150.9" y="139.3">B1</text>
<text x="157.1" y="138.2" transform="rotate(-90 157.1 138.2)">VCCB</text>
<text x="159.6" y="138.2" transform="rotate(-90 159.6 138.2)">VCCB</text>
<text x="162.2" y="138" transform="rotate(-90 162.2 138)">VCCA</text>
<text x="164.1" y="139.3">A1</text>
<text x="164.1" y="141.8">A2</text>
<text x="245.6" y="143.1">GND</text>
<text x="61.8" y="146.6" transform="rotate(-90 61.8 146.6)">GND</text>
<text x="150.9" y="149.5">B5</text>
<text x="150.9" y="146.9">B4</text>
<text x="150.9" y="144.4">B3</text>
<text x="164.1" y="144.4">A3</text>
<text x="164.1" y="146.9">A4</text>
<text x="164.1" y="149.5">A5</text>
<text x="42.3" y="153.3">RaspberryPi_Pico</text>
<text x="56.3" y="150.7">A1</text>
<text x="150.9" y="154.5">B7</text>
<text x="150.9" y="152">B6</text>
<text x="164.1" y="152">A6</text>
<text x="164.1" y="154.5">A7</text>
<text x="31" y="159.6">GND</text>
<text x="58.9" y="159.6">GND</text>
<text x="150.9" y="158.3">OE</text>
<text x="157.1" y="161.5" transform="rotate(-90 157.1 161.5)">GND</text>
<text x="159.6" y="161.5" transform="rotate(-90 159.6 161.5)">GND</text>
<text x="162.2" y="161.5" transform="rotate(-90 162.2 161.5)">GND</text>
<text x="163.3" y="158.3">DIR</text>
<text x="141.5" y="164.7">GND</text>
<text x="172" y="164.7">GND</text>
<text x="159.3" y="176.1">GND</text>
<text x="101.6" y="183.7">J5</text>
<text x="129.5" y="183.7">J6</text>
<text x="101.6" y="186.3">CNT1220000</text>
<text x="129.5" y="186.3">CNT1220000</text>
<text x="91.9" y="192.6">GND</text>
<text x="119.9" y="192.6">GND</text>
</g>
<g font-size="1.3" fill="#840084">
<text x="50.9" y="23.7">0603</text>
<text x="97.1" y="23.7">SOT23-6</text>
<text x="123.4" y="25">4.0x4.0</text>
<text x="48.3" y="36.4">0805</text>
<text x="48.3" y="39">25V</text>
<text x="64.8" y="36.4">0805</text>
<text x="64.8" y="39">25V</text>
<text x="77.5" y="36.4">0805</text>
<text x="77.5" y="39">25V</text>
<text x="134.6" y="36.4">0603</text>
<text x="149.9" y="36.4">0603</text>
<text x="149.9" y="39">50V</text>
<text x="162.6" y="36.4">0805</text>
<text x="162.6" y="39">25V</text>
<text x="175.3" y="36.4">0805</text>
<text x="175.3" y="39">25V</text>
<text x="134.6" y="46.6">0603</text>
<text x="147.3" y="58">0603</text>
<text x="148" y="55.5">50V</text>
<text x="165.1" y="58">0603</text>
<text x="165.8" y="55.5">50V</text>
<text x="47" y="69.4">0805</text>
<text x="47" y="72">25V</text>
<text x="71.1" y="74.5">0603</text>
<text x="148" y="117.7">50V</text>
<text x="165.8" y="117.7">50V</text>
<text x="147.3" y="120.2">0603</text>
<text x="165.1" y="120.2">0603</text>
</g>
<g font-size="1.3" fill="#a90000">
<text x="33.6" y="27.7">1</text>
<text x="92" y="27.7">3</text>
<text x="109.8" y="27.7">2</text>
<text x="33.6" y="32.8">2</text>
<text x="92" y="35.3">5</text>
<text x="109.8" y="35.3">4</text>
<text x="109.8" y="31.5">6</text>
<text x="27.7" y="38" transform="rotate(-90 27.7 38)">MP</text>
<text x="101.3" y="40.1" transform="rotate(-90 101.3 40.1)">1</text>
<text x="156" y="68.6" transform="rotate(-90 156 68.6)">23</text>
<text x="158.5" y="68.6" transform="rotate(-90 158.5 68.6)">24</text>
<text x="161" y="68" transform="rotate(-90 161 68)">1</text>
<text x="146" y="75.9">20</text>
<text x="146" y="73.4">21</text>
<text x="169.5" y="73.4">3</text>
<text x="169.5" y="75.9">4</text>
<text x="235.5" y="75.9">1</text>
<text x="55.6" y="80.7" transform="rotate(-90 55.6 80.7)">36</text>
<text x="60.7" y="80.7" transform="rotate(-90 60.7 80.7)">40</text>
<text x="65.8" y="80.7" transform="rotate(-90 65.8 80.7)">39</text>
<text x="92" y="82.3">1</text>
<text x="146" y="83.6">17</text>
<text x="146" y="81">18</text>
<text x="146" y="78.5">19</text>
<text x="169.5" y="78.5">5</text>
<text x="169.5" y="81">6</text>
<text x="169.5" y="83.6">7</text>
<text x="235.5" y="78.5">2</text>
<text x="235.5" y="81">3</text>
<text x="235.5" y="83.6">4</text>
<text x="80.6" y="84.8">D1</text>
<text x="80.6" y="87.4">D3</text>
<text x="92" y="84.8">2</text>
<text x="92" y="87.4">3</text>
<text x="146" y="88.6">15</text>
<text x="146" y="86.1">16</text>
<text x="169.5" y="86.1">8</text>
<text x="169.5" y="88.6">9</text>
<text x="235.5" y="86.1">5</text>
<text x="235.5" y="88.6">6</text>
<text x="80.6" y="92.5">30</text>
<text x="80.6" y="95">37</text>
<text x="146" y="91.2">14</text>
<text x="146" y="95">22</text>
<text x="168.9" y="91.2">10</text>
<text x="169.5" y="95">2</text>
<text x="81.2" y="100.1">1</text>
<text x="22.2" y="102.6">1</text>
<text x="22.2" y="105.2">2</text>
<text x="22.2" y="107.7">3</text>
<text x="38.7" y="102.6">21</text>
<text x="38.7" y="105.2">22</text>
<text x="38.7" y="107.7">24</text>
<text x="81.2" y="102.6">2</text>
<text x="81.2" y="105.2">4</text>
<text x="81.2" y="107.7">5</text>
<text x="156" y="104.2" transform="rotate(-90 156 104.2)">13</text>
<text x="158.5" y="104.2" transform="rotate(-90 158.5 104.2)">12</text>
<text x="161" y="104.2" transform="rotate(-90 161 104.2)">11</text>
<text x="233" y="106.4">23</text>
<text x="233" y="103.9">25</text>
<text x="241.9" y="106.4">24</text>
<text x="241.9" y="103.9">26</text>
<text x="38.7" y="110.2">25</text>
<text x="38.7" y="112.8">26</text>
<text x="81.2" y="110.2">6</text>
<text x="81.2" y="112.8">7</text>
<text x="233" y="111.5">19</text>
<text x="233" y="109">21</text>
<text x="241.9" y="111.5">20</text>
<text x="241.9" y="109">22</text>
<text x="38.7" y="115.3">27</text>
<text x="38.7" y="117.9">29</text>
<text x="80.6" y="117.9">10 GPIO7</text>
<text x="80.6" y="117.9">10</text>
<text x="81.2" y="115.3">9</text>
<text x="233" y="119.1">13</text>
<text x="233" y="116.6">15</text>
<text x="233" y="114">17</text>
<text x="241.9" y="119.1">14</text>
<text x="241.9" y="116.6">16</text>
<text x="241.9" y="114">18</text>
<text x="38.7" y="122.9">35</text>
<text x="80.6" y="120.4">11 GPIO8</text>
<text x="80.6" y="122.9">12 GPIO9</text>
<text x="80.6" y="125.5">14 GPIO10</text>
<text x="80.6" y="120.4">11</text>
<text x="80.6" y="122.9">12</text>
<text x="80.6" y="125.5">14</text>
<text x="233" y="121.7">11</text>
<text x="233.6" y="124.2">9</text>
<text x="241.9" y="124.2">10</text>
<text x="241.9" y="121.7">12</text>
<text x="38.7" y="128">31</text>
<text x="38.7" y="130.6">32</text>
<text x="80.6" y="128">15 GPIO11</text>
<text x="80.6" y="130.6">16 GPIO12</text>
<text x="80.6" y="128">15</text>
<text x="80.6" y="130.6">16</text>
<text x="156" y="130.9" transform="rotate(-90 156 130.9)">23</text>
<text x="158.5" y="130.9" transform="rotate(-90 158.5 130.9)">24</text>
<text x="161" y="130.2" transform="rotate(-90 161 130.2)">1</text>
<text x="233.6" y="131.8">3</text>
<text x="233.6" y="129.3">5</text>
<text x="233.6" y="126.7">7</text>
<text x="242.5" y="131.8">4</text>
<text x="242.5" y="129.3">6</text>
<text x="242.5" y="126.7">8</text>
<text x="38.7" y="133.1">34</text>
<text x="80.6" y="133.1">17 GPIO13</text>
<text x="80.6" y="135.6">19</text>
<text x="80.6" y="133.1">17</text>
<text x="146" y="135.6">21</text>
<text x="169.5" y="135.6">3</text>
<text x="233.6" y="134.4">1</text>
<text x="242.5" y="134.4">2</text>
<text x="38.7" y="138.2">33</text>
<text x="80.6" y="138.2">20</text>
<text x="146" y="143.3">18</text>
<text x="146" y="140.7">19</text>
<text x="146" y="138.2">20</text>
<text x="169.5" y="138.2">4</text>
<text x="169.5" y="140.7">5</text>
<text x="169.5" y="143.3">6</text>
<text x="60.7" y="149.9" transform="rotate(-90 60.7 149.9)">3</text>
<text x="146" y="148.3">16</text>
<text x="146" y="145.8">17</text>
<text x="169.5" y="145.8">7</text>
<text x="169.5" y="148.3">8</text>
<text x="146" y="153.4">14</text>
<text x="146" y="150.9">15</text>
<text x="168.9" y="153.4">10</text>
<text x="169.5" y="150.9">9</text>
<text x="146" y="157.2">22</text>
<text x="169.5" y="157.2">2</text>
<text x="156" y="166.4" transform="rotate(-90 156 166.4)">13</text>
<text x="158.5" y="166.4" transform="rotate(-90 158.5 166.4)">12</text>
<text x="161" y="166.4" transform="rotate(-90 161 166.4)">11</text>
<text x="95.8" y="182.6">1</text>
<text x="95.8" y="185.2">2</text>
<text x="123.8" y="182.6">1</text>
<text x="123.8" y="185.2">2</text>
</g>
<g font-size="1.3" fill="#0f0f0f">
<text x="37.8" y="27.6">jack</text>
<text x="76.8" y="27.6">VIN</text>
<text x="116.8" y="27.6">sw</text>
<text x="125.7" y="37.8">vfb</text>
<text x="125.7" y="73.3">GPIO8</text>
<text x="125.7" y="75.9">GPIO9</text>
<text x="185.3" y="73.3">D3</text>
<text x="185.3" y="75.9">D4</text>
<text x="125.7" y="78.4">GPIO10</text>
<text x="125.7" y="80.9">GPIO11</text>
<text x="125.7" y="83.5">GPIO12</text>
<text x="185.3" y="80.9">D6</text>
<text x="185.3" y="83.5">D7</text>
<text x="185.3" y="78.4">D5</text>
<text x="85.1" y="84.7">clk</text>
<text x="85.1" y="87.3">dio</text>
<text x="125.7" y="86">GPIO13</text>
<text x="182" y="86">RESET</text>
<text x="223.5" y="88.6">RESET</text>
<text x="83.8" y="100">GPIO0</text>
<text x="27.9" y="105.1">UART0_RX</text>
<text x="27.9" y="102.5">UART0_TX</text>
<text x="83.8" y="105.1">GPIO2</text>
<text x="83.8" y="102.5">GPIO1</text>
<text x="83.8" y="107.6">GPIO3</text>
<text x="223.5" y="103.8">D7</text>
<text x="223.5" y="106.3">D6</text>
<text x="83.8" y="112.7">GPIO5</text>
<text x="83.8" y="110.1">GPIO4</text>
<text x="223.5" y="114">D3</text>
<text x="223.5" y="111.4">D4</text>
<text x="223.5" y="108.9">D5</text>
<text x="83.8" y="115.2">GPIO6</text>
<text x="223.5" y="116.5">D2</text>
<text x="223.5" y="119">D1</text>
<text x="223.5" y="124.1">WR</text>
<text x="223.5" y="121.6">D0</text>
<text x="223.5" y="131.7">SEL</text>
<text x="223.5" y="129.2">RD</text>
<text x="223.5" y="126.7">A0</text>
<text x="125.7" y="135.5">GPIO0</text>
<text x="185.4" y="135.5">SER</text>
<text x="223.5" y="134.3">SER</text>
<text x="125.7" y="143.2">GPIO3</text>
<text x="125.7" y="138.1">GPIO1</text>
<text x="125.7" y="140.6">GPIO2</text>
<text x="185.6" y="138.1">SEL</text>
<text x="186.5" y="140.6">RD</text>
<text x="186.7" y="143.2">A0</text>
<text x="125.7" y="148.2">GPIO5</text>
<text x="125.7" y="145.7">GPIO4</text>
<text x="186.3" y="145.7">WR</text>
<text x="186.5" y="148.2">D0</text>
<text x="125.7" y="153.3">GPIO7</text>
<text x="125.7" y="150.8">GPIO6</text>
<text x="186.5" y="153.3">D2</text>
<text x="186.5" y="150.8">D1</text>
<text x="90.2" y="182.5">jack</text>
<text x="118.1" y="182.5">jack</text>
</g>
<g font-size="1.3" fill="#0000c2">
<text x="60.6" y="26">VIN</text>
<text x="64.8" y="26">[9...</text>
<text x="69.9" y="26">12V]</text>
<text x="147.5" y="26">5.28V</text>
<text x="154" y="26">[5.17V</text>
<text x="161.3" y="26">...</text>
<text x="164.3" y="26">5.39V]</text>
<text x="179.1" y="26.3">TO</text>
<text x="179.1" y="28.3">USB</text>
<text x="182.5" y="26.3">AVOID</text>
<text x="184.1" y="28.3">5V</text>
<text x="187.5" y="28.3">SET</text>
<text x="189.1" y="26.3">SINKING</text>
<text x="192" y="28.3">BUCK</text>
<text x="197.9" y="26.3">CURRENT</text>
<text x="198.3" y="28.3">VOUT</text>
<text x="204.2" y="28.3">TO</text>
<text x="207.6" y="26.3">FROM</text>
<text x="207.7" y="28.3">5.25V</text>
<text x="116" y="37.4">0.8V</text>
<text x="93.8" y="76.8">PROG</text>
<text x="19.8" y="97.1">UART0</text>
<text x="111.8" y="159.6">OE LOW</text>
<text x="111.8" y="161.7">OE HI</text>
<text x="119.6" y="161.7">-</text>
<text x="120.1" y="159.6">-</text>
<text x="122.3" y="161.7">Output</text>
<text x="122.8" y="159.6">Output</text>
<text x="129.7" y="161.7">HIZ</text>
<text x="130.2" y="159.6">Enabled</text>
<text x="177.8" y="158.3">DIR</text>
<text x="177.8" y="160.4">DIR</text>
<text x="182.1" y="158.3">LOW</text>
<text x="182.1" y="160.4">HI</text>
<text x="186.6" y="160.4">-</text>
<text x="187.1" y="158.3">-</text>
<text x="189.3" y="160.4">An</text>
<text x="189.8" y="158.3">Bn</text>
<text x="192.7" y="160.4">Input,</text>
<text x="193.4" y="158.3">Input,</text>
<text x="199.3" y="160.4">Bn</text>
<text x="200" y="158.3">An</text>
<text x="202.9" y="160.4">Output</text>
<text x="203.4" y="158.3">Output</text>
<text x="111.8" y="166">VCCA</text>
<text x="117.6" y="166">=</text>
<text x="120.4" y="166">[4.5V...</text>
<text x="128.3" y="166">5.5V]</text>
<text x="111.8" y="168">VCCB</text>
<text x="117.8" y="168">=</text>
<text x="120.6" y="168">[2.7V...</text>
<text x="128.5" y="168">3.6V]</text>
</g>
<g font-size="1.3" fill="#989898">
<text x="63.5" y="69.4">R4</text>
<text x="63.5" y="72">0</text>
</g>
<text font-size=".4" fill="#840000" x="26.6" y="35">Mounting</text>
</svg>
